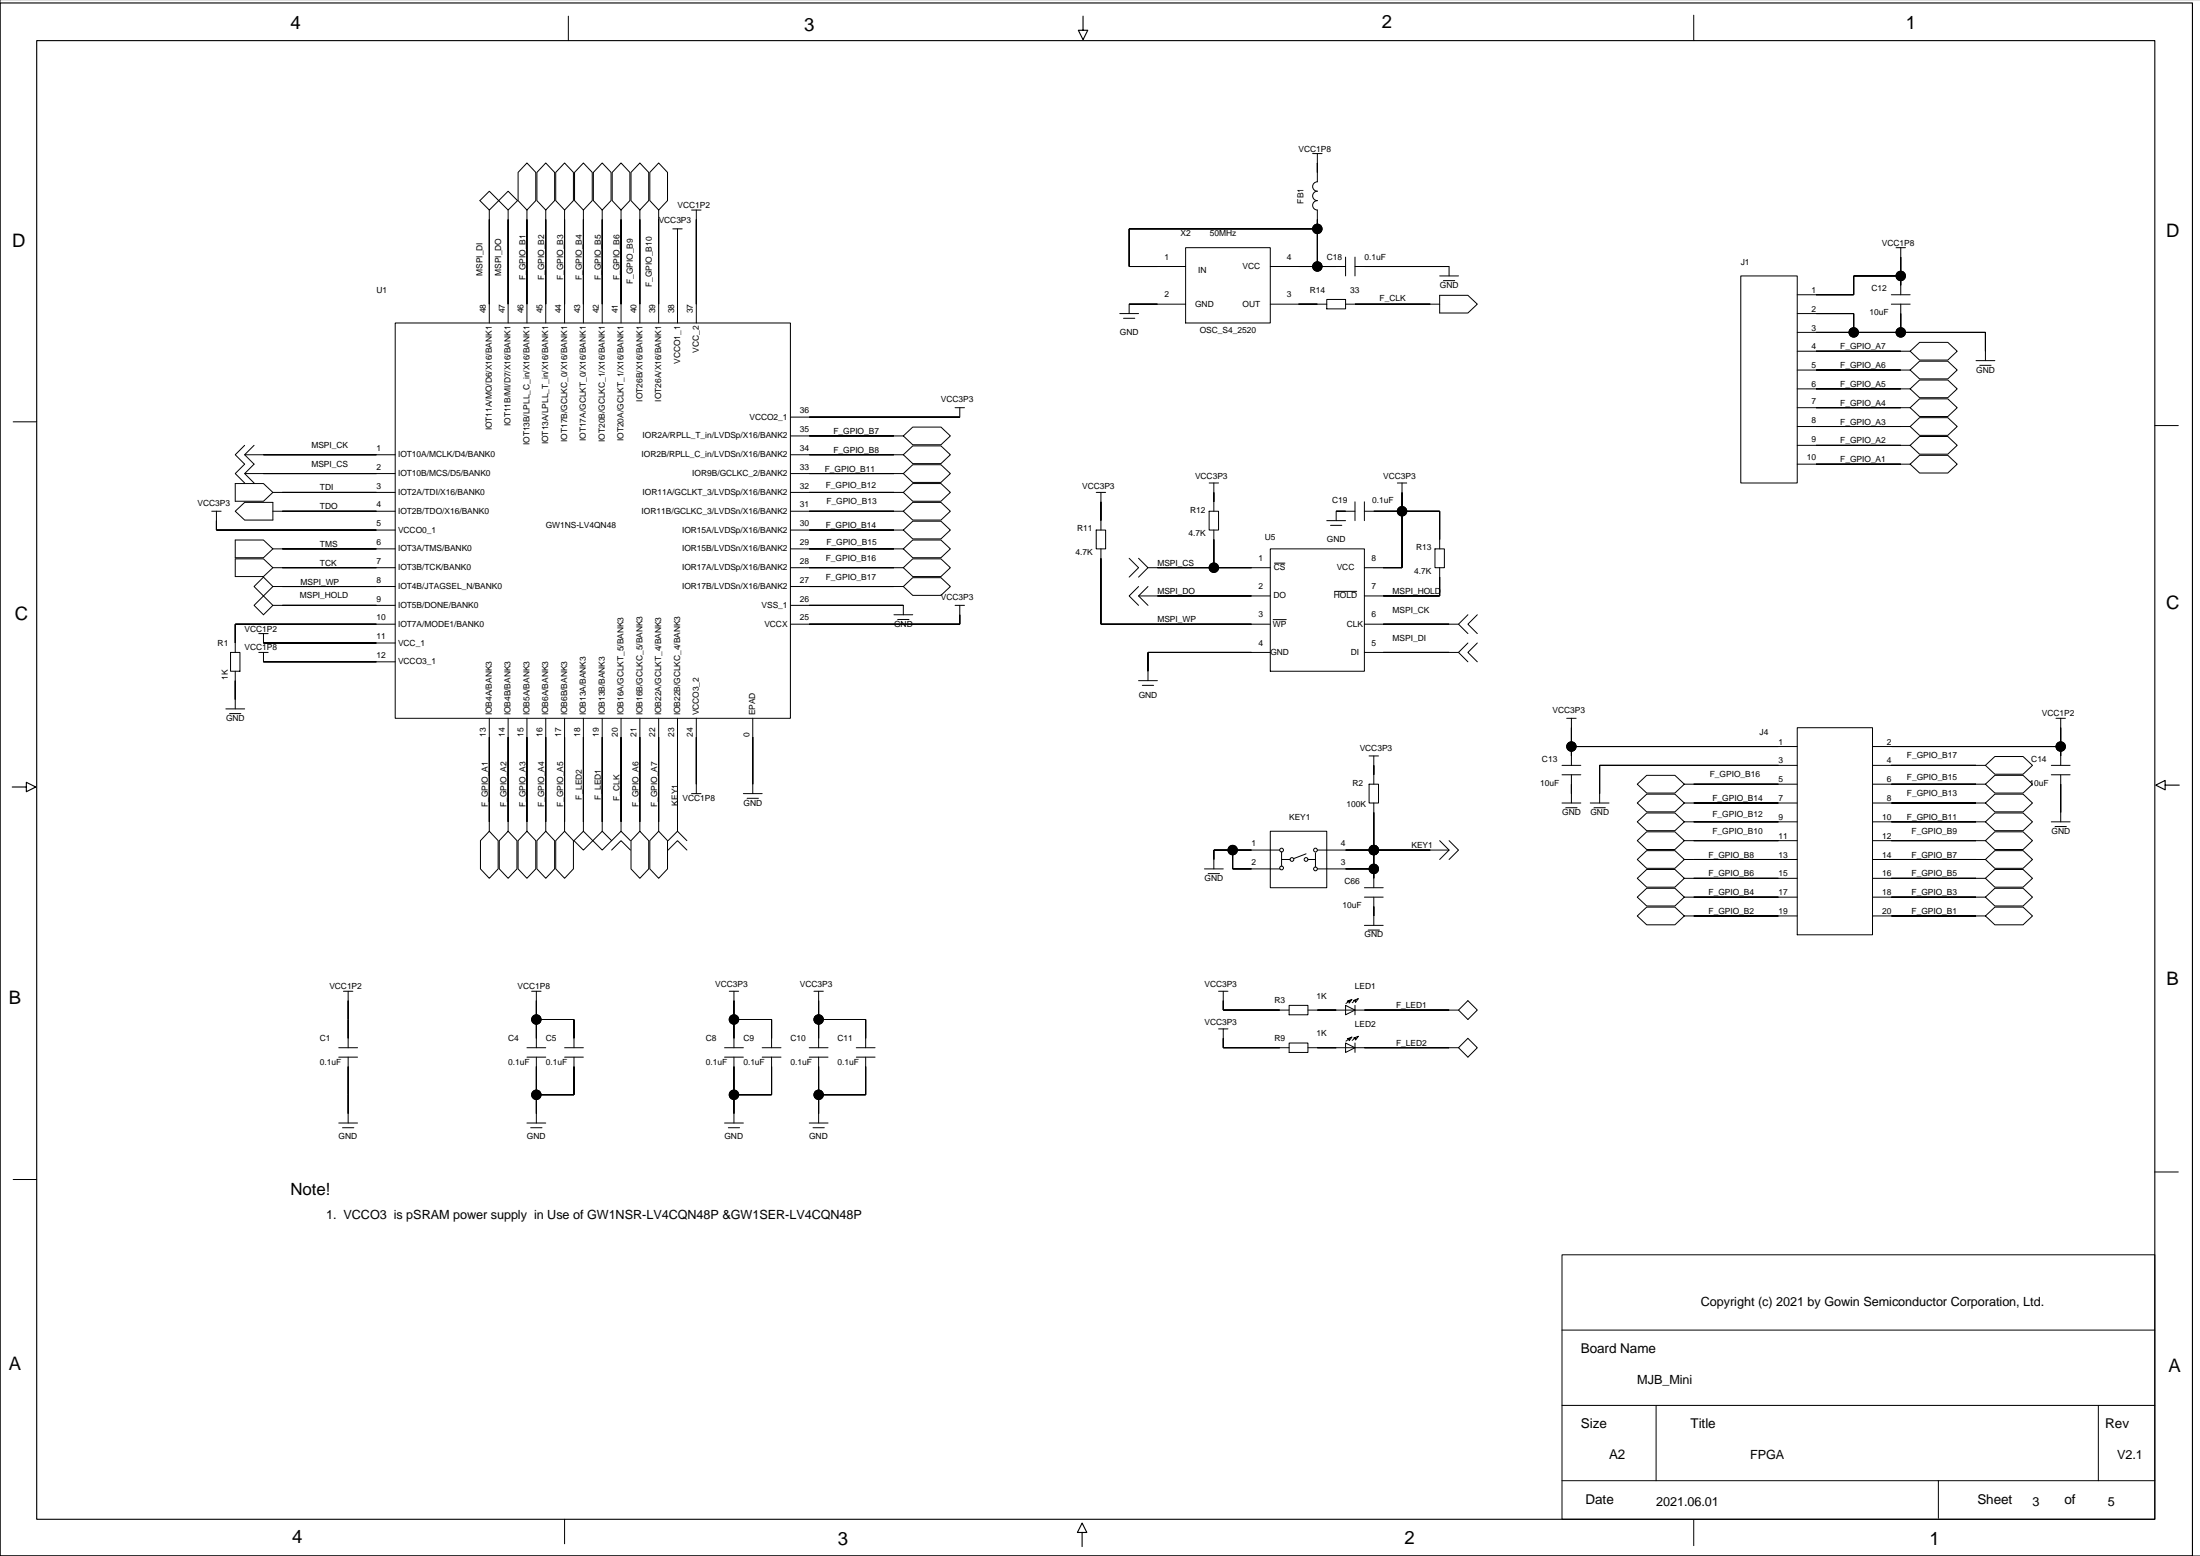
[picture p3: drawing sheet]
<svg xmlns="http://www.w3.org/2000/svg" width="594mm" height="420mm" viewBox="0 0 594 420" stroke-linecap="round" stroke-linejoin="round" font-family="sans-serif">
<g fill="none" stroke="#000" stroke-width=".27">
<path d="M0 -.1v419.9h593.8M153.4 4.4v6.6M457.1 4.1v6.9M360.6 38.9h.1M129.5 54.1l2.6-2.5 2.5 2.5-2.5 2.6zM132.1 56.7v30.4M137.1 51.6l2.6 2.5-2.6 2.6-2.5-2.6zM137.1 56.7v30.4M142.2 44l2.4 2.5v7.6l-2.4 2.6-2.4-2.6v-7.6zM142.2 56.7v30.4M147.3 44l2.4 2.5v7.6l-2.4 2.6-2.4-2.6v-7.6zM147.3 56.7v30.4"/>
<path d="M152.4 44l2.4 2.5v7.6l-2.4 2.6-2.4-2.6v-7.6zM152.4 56.7v30.4M157.4 44l2.4 2.5v7.6l-2.4 2.6-2.3-2.6v-7.6zM157.4 56.7v30.4M162.5 44l2.4 2.5v7.6l-2.4 2.6-2.4-2.6v-7.6zM162.5 56.7v30.4M167.6 44l2.4 2.5v7.6l-2.4 2.6-2.4-2.6v-7.6zM167.6 56.7v30.4M172.7 44l2.4 2.5v7.6l-2.4 2.6-2.4-2.6v-7.6zM172.7 56.7v30.4M177.8 44l2.3 2.5v7.6l-2.3 2.6-2.4-2.6v-7.6zM177.8 56.7v30.4"/>
<path d="M186.6 56.7h2.6M187.9 59.2h.1M187.9 56.7v30.4M193 54.1h.1M354.2 41.4h2.6M355.5 44h.1M355.5 41.4v7.6a1.27 1.27 0 0 0-1.3 1.3 1.27 1.27 0 0 0 1.3 1.3 1.27 1.27 0 0 0-1.3 1.3 1.27 1.27 0 0 0 1.3 1.2 1.27 1.27 0 0 0-1.3 1.3 1.27 1.27 0 0 0 1.3 1.3v15.2M181.6 61.7h2.5M182.8 64.3h.1M182.8 61.7v25.4M320 66.8h22.8v20.3h-22.8zM342.8 71.9h20.3"/>
<path d="M355.5 61.7h-50.8v10.2h15.3M363.1 69.4v5M365.7 71.9h25.4v2.5M365.7 69.4v5M388.5 79.7h7.6l2.6 2.4-2.6 2.3h-7.6zM388.5 74.4h5.1M389.5 75.7h3.1M469.8 74.4h15.2v55.9h-15.2zM510.4 79.5h5.1M511.7 66.8h2.5M513 69.4h.1M513 74.4h-12.7v5.1h-15.3"/>
<path d="M513 66.8v12.7M518 64.3h.1M106.7 87.1h106.6v106.7h-106.6zM302.2 84.6h5.1M303.2 85.9h3.1M320 82.1h-15.3v2.5M342.8 82.1h15.3M358.1 80.8h5v2.5h-5zM363.1 82.1h25.4M485 84.6h15.3v5.1M485 89.7h50.8v7.6M485 99.8h30.5"/>
<path d="M485 94.8h30.5M510.4 82.1h5.1M513 82.1v7.6M515.5 99.8l2.5-2.3h7.7l2.5 2.3-2.5 2.4h-7.7zM515.5 94.8l2.5-2.4h7.7l2.5 2.4-2.5 2.3h-7.7zM533.3 97.3h5.1M534.3 98.6h3M3.6 113.8h6.3M213.3 117.6h30.5M243.8 117.6l2.5-2.4h7.6l2.6 2.4-2.6 2.4h-7.6zM257.8 110h2.5M259 112.5h.1"/>
<path d="M259 110v2.5h-45.7M264.1 107.5h.1M485 110h30.5M485 115.1h30.5M485 104.9h30.5M515.5 110l2.5-2.4h7.7l2.5 2.4-2.5 2.4h-7.7zM515.5 115.1l2.5-2.4h7.7l2.5 2.4-2.5 2.4h-7.7zM515.5 104.9l2.5-2.4h7.7l2.5 2.4-2.5 2.4h-7.7zM581.5 114.8h6.4M57.1 137.9h2.6M58.4 137.9v5.1h48.3M63.5 135.4h.1"/>
<path d="M63.5 137.9l2.5-2.4h7.6v4.8h-7.6zM63.5 130.5h7.6l2.5 2.4-2.5 2.3h-7.6zM66 120.2l-2.5 2.5 2.5 2.5-2.5 2.6 2.5 2.5M66 122.7h40.7M66 127.8h40.7M68.6 120.2l-2.6 2.5 2.6 2.5-2.6 2.6 2.6 2.5M73.6 132.9h33.1M73.6 137.9h33.1M213.3 132.9h30.5M213.3 122.7h30.5M213.3 137.9h30.5M213.3 127.8h30.5"/>
<path d="M243.8 132.9l2.5-2.4h7.6l2.6 2.4-2.6 2.3h-7.6zM243.8 127.8l2.5-2.4h7.6l2.6 2.4-2.6 2.4h-7.6zM243.8 137.9l2.5-2.4h7.6l2.6 2.4-2.6 2.4h-7.6zM243.8 122.7l2.5-2.4h7.6l2.6 2.4-2.6 2.4h-7.6zM295.8 132.9h2.6M297.1 135.4h.1M297.1 132.9v10.1M302.2 130.3h.1M326.3 137.9h2.6v5.1h-2.6zM326.3 130.3h2.6M327.6 132.9h.1M327.6 130.3v7.6"/>
<path d="M332.7 127.8h.1M365.7 137.9h-5.1v2.6M365.7 135.4v5.1M368.2 137.9h20.3v10.2M368.2 135.4v5.1M377.1 130.3h2.5M378.4 132.9h.1M378.4 130.3v22.9h-10.2M383.5 127.8h.1M485 120.2h30.5M485 125.2h30.5M515.5 120.2l2.5-2.4h7.7l2.5 2.4-2.5 2.3h-7.7z"/>
<path d="M515.5 125.2l2.5-2.4h7.7l2.5 2.4-2.5 2.4h-7.7zM58.4 140.5h.1M63.5 145.7h7.6l2.5 2.4-2.5 2.4h-7.6zM63.5 150.8h7.6l2.5 2.4-2.5 2.4h-7.6zM71.1 155.7l2.5 2.5-2.5 2.6-2.5-2.6zM73.6 148.1h33.1M73.6 153.2h33.1M73.6 158.2h33.1M213.3 148.1h30.5M213.3 153.2h30.5M213.3 143h30.5M213.3 158.2h30.5"/>
<path d="M243.8 143l2.5-2.4h7.6l2.6 2.4-2.6 2.4h-7.6zM243.8 153.2l2.5-2.4h7.6l2.6 2.4-2.6 2.4h-7.6zM243.8 148.1l2.5-2.4h7.6l2.6 2.4-2.6 2.4h-7.6zM243.8 158.2l2.5-2.3h7.6l2.6 2.3-2.6 2.4h-7.6zM295.8 143h2.6v5.1h-2.6zM297.1 148.1v20.3h45.7M304.7 150.6l2.6 2.6-2.6 2.5M307.3 150.6l2.5 2.6-2.5 2.5M307.3 158.2l-2.6 2.6 2.6 2.5M309.8 158.2l-2.5 2.6 2.5 2.5M309.8 153.2h33M327.6 143v10.2"/>
<path d="M342.8 148.1h25.4v33h-25.4zM344 151.9h2.8M358.1 140.5h5M359.1 141.7h3M360.1 159.5h6M387.3 148.1h2.5v5.1h-2.5zM388.5 153.2v7.6h-20.3M62.2 176h2.6v5.1h-2.6zM69.8 176h2.6M69.8 170.9h2.6M71.1 178.6h.1M71.1 173.5h.1"/>
<path d="M71.1 160.8l2.5 2.5-2.5 2.6-2.5-2.6zM71.1 170.9v2.6h35.6M71.1 176v2.6h35.6M73.6 163.3h33.1M76.2 173.5h.1M76.2 168.4h.1M106.7 168.4h-43.2v7.6M213.3 163.3h30.5v2.6M241.2 165.9h5.1M242.3 167.1h3M257.8 163.3h2.5M259 165.9h.1"/>
<path d="M259 163.3v5.1h-45.7M264.1 160.8h.1M307.3 160.8h35.5M342.8 176h-33v7.6M343.6 167.2h3.5M368.2 176h25.4M368.2 168.4h25.4M396.1 165.9l-2.5 2.5 2.5 2.5M396.1 173.5l-2.5 2.5 2.5 2.6M398.7 165.9l-2.6 2.5 2.6 2.5M398.7 173.5l-2.6 2.5 2.6 2.6M60.9 191.3h5.1"/>
<path d="M62 192.5h3M63.5 181.1v10.2M132.1 193.8v30.5M137.1 193.8v30.5M142.2 193.8v30.5M147.3 193.8v30.5M152.4 193.8v30.5M157.4 193.8v30.5M162.5 193.8v30.5M167.6 193.8v30.5M172.7 193.8v30.5M177.8 193.8v30.5"/>
<path d="M182.8 193.8v30.5M187.9 193.8v20.3M203.2 193.8v20.3M307.3 183.6h5M308.3 184.9h3M422.8 193.8h2.6M424.1 196.3h.1M424.1 188.7h.1M424.1 193.8v12.7M429.2 191.3h.1M485 196.3h20.3v55.9h-20.3zM554.9 193.8h2.5"/>
<path d="M556.1 196.3h.1M556.1 193.8v12.7M561.2 191.3h.1M182.8 216.7h.1M186.6 214.1h2.6M187.9 211.6h.1M200.6 214.1h5.1M201.6 215.4h3.1M369.5 211.6h2.5v5.1h-2.5zM369.5 204h2.5M370.8 206.5h.1M370.8 204v7.6"/>
<path d="M370.8 216.7v22.8M375.8 201.4h.1M421.5 216.7h5.1M421.5 209h5.1M421.5 206.5h5.1M422.6 217.9h3M424.1 209v7.7M424.1 201.4h60.9M429.2 216.7h5M430.2 217.9h3M441.9 216.7l2.5-2.4h7.6l2.6 2.4-2.6 2.3h-7.6zM441.9 211.6l2.5-2.4h7.6l2.6 2.4-2.6 2.4h-7.6z"/>
<path d="M454.6 216.7h30.4M454.6 211.6h30.4M485 206.5h-53.3v10.2M505.3 216.7h30.5M505.3 211.6h30.5M505.3 206.5h30.5M505.3 201.4h50.8M535.8 216.7l2.6-2.4h7.6l2.5 2.4-2.5 2.3h-7.6zM535.8 211.6l2.6-2.4h7.6l2.5 2.4-2.5 2.4h-7.6zM535.8 206.5l2.6-2.4h7.6l2.5 2.4-2.5 2.4h-7.6zM553.6 209h5.1M553.6 206.5h5.1"/>
<path d="M556.1 209v12.7M132.1 224.3l2.3 2.5v7.6l-2.3 2.6-2.4-2.6v-7.6zM137.1 224.3l2.4 2.5v7.6l-2.4 2.6-2.4-2.6v-7.6zM142.2 224.3l2.4 2.5v7.6l-2.4 2.6-2.4-2.6v-7.6zM147.3 224.3l2.4 2.5v7.6l-2.4 2.6-2.4-2.6v-7.6zM152.4 224.3l2.4 2.5v7.6l-2.4 2.6-2.4-2.6v-7.6zM157.4 224.3l2.6 2.5-2.6 2.5-2.5-2.5zM160 226.8l2.5-2.5 2.6 2.5M160 226.8l2.5 2.5 2.6-2.5M165.1 226.8l2.5-2.5 2.5 2.5M165.1 229.3l2.5-2.5 2.5 2.5M172.7 224.3l2.4 2.5v7.6l-2.4 2.6-2.4-2.6v-7.6z"/>
<path d="M177.8 224.3l2.3 2.5v7.6l-2.3 2.6-2.4-2.6v-7.6zM180.3 226.8l2.5-2.5 2.6 2.5M180.3 229.3l2.5-2.5 2.6 2.5M325 234.4h5.1M326.1 235.7h3M332.7 229.3v5.1h12.7M342.8 224.3h15.3v15.2h-15.3zM345.4 229.3h-17.8v5.1M345.9 229.9v3.8M345.9 231.9h2.3M352.5 230.4l-3.3 1.2M353 231.9h2"/>
<path d="M355 230.1v3.8M355.5 234.4h15.3M355.5 229.3h35.6M368.2 239.5h5.1M370.8 229.3h.1M388.5 226.8l2.6 2.5-2.6 2.6M391.1 226.8l2.5 2.5-2.5 2.6M441.9 237l2.5-2.4h7.6l2.6 2.4-2.6 2.4h-7.6zM441.9 231.9l2.5-2.4h7.6l2.6 2.4-2.6 2.4h-7.6zM441.9 226.8l2.5-2.4h7.6l2.6 2.4-2.6 2.4h-7.6zM441.9 221.7l2.5-2.4h7.6l2.6 2.4-2.6 2.4h-7.6zM454.6 231.9h30.4"/>
<path d="M454.6 237h30.4M454.6 226.8h30.4M454.6 221.7h30.4M505.3 231.9h30.5M505.3 237h30.5M505.3 226.8h30.5M505.3 221.7h30.5M535.8 237l2.6-2.4h7.6l2.5 2.4-2.5 2.4h-7.6zM535.8 231.9l2.6-2.4h7.6l2.5 2.4-2.5 2.4h-7.6zM535.8 226.8l2.6-2.4h7.6l2.5 2.4-2.5 2.4h-7.6zM535.8 221.7l2.6-2.4h7.6l2.5 2.4-2.5 2.4h-7.6zM553.6 221.7h5.1"/>
<path d="M554.6 223h3.1M368.2 249.7h5.1M368.2 242h5.1M369.2 250.9h3.1M370.8 242v7.7M441.9 247.1l2.5-2.4h7.6l2.6 2.4-2.6 2.4h-7.6zM441.9 242l2.5-2.3h7.6l2.6 2.3-2.6 2.4h-7.6zM454.6 242h30.4M454.6 247.1h30.4M505.3 242h30.5M505.3 247.1h30.5M535.8 242l2.6-2.3h7.6l2.5 2.3-2.5 2.4h-7.6z"/>
<path d="M535.8 247.1l2.6-2.4h7.6l2.5 2.4-2.5 2.4h-7.6zM92.7 267.4h2.5M94 270h.1M94 267.4v15.3M99 264.9h.1M143.5 267.4h2.5M144.7 270h.1M144.7 267.4v15.3M144.7 275.1h10.2v7.6M149.8 264.9h.1M196.8 267.4h2.5M198.1 270h.1"/>
<path d="M198.1 267.4v15.3M198.1 275.1h10.1v7.6M203.2 264.9h.1M219.7 267.4h2.5M220.9 270h.1M220.9 275.1h12.7v7.6M220.9 267.4v15.3M226 264.9h.1M328.9 267.4h2.5M328.9 277.6h2.5M330.1 270h.1M330.1 277.6v5.1h17.8"/>
<path d="M330.1 267.4v5.1h17.8M335.2 264.9h.1M335.2 275.1h.1M347.9 271.2h5.1v2.6h-5.1zM353 272.5h40.6M360.6 272.5h.1M363.1 271.2l2.6 1.3-2.6 1.3zM363.6 270.1l1.3-.5-.8 1v-.5zM364.1 270.1l-.9 .6M365.3 269.9l1.3-.5-.8 1v-.5zM365.7 271.2v2.6M365.8 269.9l-.9 .6"/>
<path d="M368.2 272.5h.1M393.6 272.5l2.5-2.5 2.6 2.5-2.6 2.6zM91.4 285.2h5.1M91.4 282.7h5.1M94 285.2v17.8M142.2 285.2h5.1M142.2 282.7h5.1M144.7 285.2v17.8M152.4 285.2h5M152.4 282.7h5M154.9 285.2v10.2h-10.2M195.5 285.2h5.1"/>
<path d="M195.5 282.7h5.1M198.1 285.2v17.8M205.7 285.2h5.1M205.7 282.7h5.1M208.2 285.2v10.2h-10.1M218.4 285.2h5.1M218.4 282.7h5.1M220.9 285.2v17.8M231.1 285.2h5.1M231.1 282.7h5.1M233.6 285.2v10.2h-12.7M330.1 280.1h.1"/>
<path d="M347.9 281.4h5.1v2.5h-5.1zM353 282.7h40.6M360.6 282.7h.1M363.1 281.4l2.6 1.3-2.6 1.2zM363.6 280.3l1.3-.5-.8 1v-.5zM364.1 280.3l-.9 .6M365.3 280.1l1.3-.5-.8 1v-.5zM365.7 281.4v2.5M365.8 280l-.9 .7M368.2 282.7h.1M396.1 280.1l2.6 2.6-2.6 2.5-2.5-2.5zM3.6 318.2h6.3"/>
<path d="M91.4 303h5.1M92.4 304.3h3.1M142.2 303h5.1M143.2 304.3h3.1M195.5 303h5.1M196.6 304.3h3M218.4 303h5.1M219.4 304.3h3.1M581.5 316.2h6.4M421.5 338.5h160v71.4h-160zM421.5 358.9h160M421.5 379.2h160"/>
<path d="M446.9 379.2v20.3M566.3 379.2v20.3M421.5 399.5h160M523.1 399.5v10.1M152.4 409.9v6.6M457.1 410.2v6.8"/>
<circle cx="355.5" cy="71.9" r="1.27"/>
<circle cx="355.5" cy="61.7" r="1.27"/>
<circle cx="513" cy="74.4" r="1.27"/>
<circle cx="500.3" cy="89.7" r="1.27"/>
<circle cx="513" cy="89.7" r="1.27"/>
<circle cx="378.4" cy="137.9" r="1.27"/>
<circle cx="327.6" cy="153.2" r="1.27"/>
<circle cx="424.1" cy="201.4" r="1.27"/>
<circle cx="556.1" cy="201.4" r="1.27"/>
<circle cx="332.7" cy="229.3" r="1.27"/>
<circle cx="345.9" cy="229.3" r=".51"/>
<circle cx="345.9" cy="234.2" r=".51"/>
<circle cx="348.7" cy="231.9" r=".51"/>
<circle cx="352.5" cy="231.9" r=".51"/>
<circle cx="355" cy="229.3" r=".51"/>
<circle cx="355" cy="234.4" r=".51"/>
<circle cx="370.8" cy="229.3" r="1.27"/>
<circle cx="370.8" cy="234.4" r="1.27"/>
<circle cx="144.7" cy="275.1" r="1.27"/>
<circle cx="198.1" cy="275.1" r="1.27"/>
<circle cx="220.9" cy="275.1" r="1.27"/>
<circle cx="144.7" cy="295.4" r="1.27"/>
<circle cx="198.1" cy="295.4" r="1.27"/>
<circle cx="220.9" cy="295.4" r="1.27"/>
</g>
<g fill="#000" stroke="#000" stroke-width=".27">
<path d="M132.1 59.2v22.9z" fill-rule="evenodd"/>
<path d="M137.1 59.2v22.9z" fill-rule="evenodd"/>
<path d="M142.2 59.2v22.9z" fill-rule="evenodd"/>
<path d="M147.3 59.2v22.9z" fill-rule="evenodd"/>
<path d="M152.4 59.2v22.9z" fill-rule="evenodd"/>
<path d="M157.4 59.2v22.9z" fill-rule="evenodd"/>
<path d="M162.5 59.2v22.9z" fill-rule="evenodd"/>
<path d="M167.6 59.2v22.9z" fill-rule="evenodd"/>
<path d="M172.7 59.2v22.9z" fill-rule="evenodd"/>
<path d="M177.8 59.2v22.9z" fill-rule="evenodd"/>
<path d="M187.9 59.2v22.9z" fill-rule="evenodd"/>
<path d="M355.5 44v2.5z" fill-rule="evenodd"/>
<path d="M355.5 59.2v2.5z" fill-rule="evenodd"/>
<path d="M182.8 64.3v17.8z" fill-rule="evenodd"/>
<path d="M304.7 61.7v10.2z" fill-rule="evenodd"/>
<path d="M304.7 71.9h7.6z" fill-rule="evenodd"/>
<path d="M350.4 71.9h5.1z" fill-rule="evenodd"/>
<path d="M355.5 61.7v10.2z" fill-rule="evenodd"/>
<path d="M304.7 61.7h50.8z" fill-rule="evenodd"/>
<path d="M355.5 71.9h5.1z" fill-rule="evenodd"/>
<path d="M368.2 71.9h22.9z" fill-rule="evenodd"/>
<path d="M500.3 74.4v5.1z" fill-rule="evenodd"/>
<path d="M490.1 79.5h10.2z" fill-rule="evenodd"/>
<path d="M513 74.4v2.6z" fill-rule="evenodd"/>
<path d="M513 69.4v5z" fill-rule="evenodd"/>
<path d="M500.3 74.4h12.7z" fill-rule="evenodd"/>
<path d="M304.7 82.1h7.6z" fill-rule="evenodd"/>
<path d="M350.4 82.1h5.1z" fill-rule="evenodd"/>
<path d="M365.7 82.1h20.3z" fill-rule="evenodd"/>
<path d="M490.1 84.6h10.2z" fill-rule="evenodd"/>
<path d="M500.3 84.6v5.1z" fill-rule="evenodd"/>
<path d="M490.1 89.7h10.2z" fill-rule="evenodd"/>
<path d="M513 84.6v5.1z" fill-rule="evenodd"/>
<path d="M500.3 89.7h12.7z" fill-rule="evenodd"/>
<path d="M490.1 99.8h22.9z" fill-rule="evenodd"/>
<path d="M490.1 94.8h22.9z" fill-rule="evenodd"/>
<path d="M535.8 89.7v5.1z" fill-rule="evenodd"/>
<path d="M513 89.7h22.8z" fill-rule="evenodd"/>
<path d="M218.4 117.6h22.8z" fill-rule="evenodd"/>
<path d="M218.4 112.5h40.6z" fill-rule="evenodd"/>
<path d="M490.1 115.1h22.9z" fill-rule="evenodd"/>
<path d="M490.1 110h22.9z" fill-rule="evenodd"/>
<path d="M490.1 104.9h22.9z" fill-rule="evenodd"/>
<path d="M76.2 137.9h5.1z" fill-rule="evenodd"/>
<path d="M76.2 132.9h25.4z" fill-rule="evenodd"/>
<path d="M71.1 122.7h30.5z" fill-rule="evenodd"/>
<path d="M71.1 127.8h30.5z" fill-rule="evenodd"/>
<path d="M81.3 137.9h20.3z" fill-rule="evenodd"/>
<path d="M218.4 132.9h22.8z" fill-rule="evenodd"/>
<path d="M218.4 137.9h22.8z" fill-rule="evenodd"/>
<path d="M218.4 127.8h22.8z" fill-rule="evenodd"/>
<path d="M218.4 122.7h22.8z" fill-rule="evenodd"/>
<path d="M297.1 135.4v5.1z" fill-rule="evenodd"/>
<path d="M327.6 132.9v2.5z" fill-rule="evenodd"/>
<path d="M360.6 137.9h2.5z" fill-rule="evenodd"/>
<path d="M370.8 137.9h7.6z" fill-rule="evenodd"/>
<path d="M378.4 132.9v5z" fill-rule="evenodd"/>
<path d="M378.4 137.9v15.3z" fill-rule="evenodd"/>
<path d="M388.5 137.9v7.6z" fill-rule="evenodd"/>
<path d="M378.4 137.9h10.1z" fill-rule="evenodd"/>
<path d="M490.1 125.2h22.9z" fill-rule="evenodd"/>
<path d="M490.1 120.2h22.9z" fill-rule="evenodd"/>
<path d="M58.4 140.5v2.5z" fill-rule="evenodd"/>
<path d="M76.2 148.1h25.4z" fill-rule="evenodd"/>
<path d="M76.2 153.2h25.4z" fill-rule="evenodd"/>
<path d="M58.4 143h43.2z" fill-rule="evenodd"/>
<path d="M76.2 158.2h25.4z" fill-rule="evenodd"/>
<path d="M218.4 153.2h22.8z" fill-rule="evenodd"/>
<path d="M218.4 143h22.8z" fill-rule="evenodd"/>
<path d="M218.4 148.1h22.8z" fill-rule="evenodd"/>
<path d="M218.4 158.2h22.8z" fill-rule="evenodd"/>
<path d="M297.1 150.6v17.8z" fill-rule="evenodd"/>
<path d="M327.6 145.5v7.7z" fill-rule="evenodd"/>
<path d="M312.3 153.2h15.3z" fill-rule="evenodd"/>
<path d="M327.6 153.2h10.1z" fill-rule="evenodd"/>
<path d="M373.3 153.2h5.1z" fill-rule="evenodd"/>
<path d="M388.5 155.7v5.1z" fill-rule="evenodd"/>
<path d="M63.5 168.4v5.1z" fill-rule="evenodd"/>
<path d="M71.1 178.6h30.5z" fill-rule="evenodd"/>
<path d="M71.1 173.5h30.5z" fill-rule="evenodd"/>
<path d="M63.5 168.4h38.1z" fill-rule="evenodd"/>
<path d="M76.2 163.3h25.4z" fill-rule="evenodd"/>
<path d="M218.4 163.3h25.4z" fill-rule="evenodd"/>
<path d="M259 165.9v2.5z" fill-rule="evenodd"/>
<path d="M218.4 168.4h40.6z" fill-rule="evenodd"/>
<path d="M309.8 176v5.1z" fill-rule="evenodd"/>
<path d="M312.3 160.8h25.4z" fill-rule="evenodd"/>
<path d="M297.1 168.4h40.6z" fill-rule="evenodd"/>
<path d="M309.8 176h27.9z" fill-rule="evenodd"/>
<path d="M373.3 160.8h15.2z" fill-rule="evenodd"/>
<path d="M373.3 168.4h17.8z" fill-rule="evenodd"/>
<path d="M373.3 176h17.8z" fill-rule="evenodd"/>
<path d="M63.5 183.6v5.1z" fill-rule="evenodd"/>
<path d="M132.1 198.9v22.8z" fill-rule="evenodd"/>
<path d="M137.1 198.9v22.8z" fill-rule="evenodd"/>
<path d="M142.2 198.9v22.8z" fill-rule="evenodd"/>
<path d="M147.3 198.9v22.8z" fill-rule="evenodd"/>
<path d="M152.4 198.9v22.8z" fill-rule="evenodd"/>
<path d="M157.4 198.9v22.8z" fill-rule="evenodd"/>
<path d="M162.5 198.9v22.8z" fill-rule="evenodd"/>
<path d="M167.6 198.9v22.8z" fill-rule="evenodd"/>
<path d="M172.7 198.9v22.8z" fill-rule="evenodd"/>
<path d="M177.8 198.9v22.8z" fill-rule="evenodd"/>
<path d="M182.8 198.9v22.8z" fill-rule="evenodd"/>
<path d="M187.9 198.9v12.7z" fill-rule="evenodd"/>
<path d="M203.2 198.9v12.7z" fill-rule="evenodd"/>
<path d="M424.1 196.3v5.1z" fill-rule="evenodd"/>
<path d="M556.1 196.3v5.1z" fill-rule="evenodd"/>
<path d="M370.8 206.5v2.5z" fill-rule="evenodd"/>
<path d="M370.8 219.2v10.1z" fill-rule="evenodd"/>
<path d="M424.1 201.4v2.6z" fill-rule="evenodd"/>
<path d="M424.1 211.6v2.5z" fill-rule="evenodd"/>
<path d="M431.7 206.5v7.6z" fill-rule="evenodd"/>
<path d="M457.1 211.6h22.9z" fill-rule="evenodd"/>
<path d="M457.1 216.7h22.9z" fill-rule="evenodd"/>
<path d="M424.1 201.4h55.9z" fill-rule="evenodd"/>
<path d="M431.7 206.5h48.3z" fill-rule="evenodd"/>
<path d="M510.4 216.7h22.9z" fill-rule="evenodd"/>
<path d="M510.4 211.6h22.9z" fill-rule="evenodd"/>
<path d="M510.4 206.5h22.9z" fill-rule="evenodd"/>
<path d="M556.1 211.6v7.6z" fill-rule="evenodd"/>
<path d="M510.4 201.4h45.7z" fill-rule="evenodd"/>
<path d="M556.1 201.4v2.6z" fill-rule="evenodd"/>
<path d="M327.6 229.3v2.6z" fill-rule="evenodd"/>
<path d="M332.7 229.3v5.1z" fill-rule="evenodd"/>
<path d="M327.6 229.3h5.1z" fill-rule="evenodd"/>
<path d="M332.7 234.4h5z" fill-rule="evenodd"/>
<path d="M332.7 229.3h5z" fill-rule="evenodd"/>
<path d="M370.8 234.4v2.6z" fill-rule="evenodd"/>
<path d="M363.1 229.3h7.7z" fill-rule="evenodd"/>
<path d="M363.1 234.4h7.7z" fill-rule="evenodd"/>
<path d="M370.8 229.3v5.1z" fill-rule="evenodd"/>
<path d="M370.8 229.3h15.2z" fill-rule="evenodd"/>
<path d="M457.1 237h22.9z" fill-rule="evenodd"/>
<path d="M457.1 231.9h22.9z" fill-rule="evenodd"/>
<path d="M457.1 226.8h22.9z" fill-rule="evenodd"/>
<path d="M457.1 221.7h22.9z" fill-rule="evenodd"/>
<path d="M510.4 237h22.9z" fill-rule="evenodd"/>
<path d="M510.4 231.9h22.9z" fill-rule="evenodd"/>
<path d="M510.4 226.8h22.9z" fill-rule="evenodd"/>
<path d="M510.4 221.7h22.9z" fill-rule="evenodd"/>
<path d="M370.8 244.6v2.5z" fill-rule="evenodd"/>
<path d="M457.1 247.1h22.9z" fill-rule="evenodd"/>
<path d="M457.1 242h22.9z" fill-rule="evenodd"/>
<path d="M510.4 242h22.9z" fill-rule="evenodd"/>
<path d="M510.4 247.1h22.9z" fill-rule="evenodd"/>
<path d="M94 270v5.1z" fill-rule="evenodd"/>
<path d="M94 275.1v5z" fill-rule="evenodd"/>
<path d="M144.7 275.1v5z" fill-rule="evenodd"/>
<path d="M144.7 270v5.1z" fill-rule="evenodd"/>
<path d="M154.9 275.1v5z" fill-rule="evenodd"/>
<path d="M144.7 275.1h10.2z" fill-rule="evenodd"/>
<path d="M198.1 270v5.1z" fill-rule="evenodd"/>
<path d="M198.1 275.1v5z" fill-rule="evenodd"/>
<path d="M208.2 275.1v5z" fill-rule="evenodd"/>
<path d="M198.1 275.1h10.1z" fill-rule="evenodd"/>
<path d="M220.9 270v5.1z" fill-rule="evenodd"/>
<path d="M220.9 275.1v5z" fill-rule="evenodd"/>
<path d="M233.6 275.1v5z" fill-rule="evenodd"/>
<path d="M220.9 275.1h12.7z" fill-rule="evenodd"/>
<path d="M330.1 270v2.5z" fill-rule="evenodd"/>
<path d="M330.1 272.5h15.3z" fill-rule="evenodd"/>
<path d="M355.5 272.5h5.1z" fill-rule="evenodd"/>
<path d="M368.2 272.5h22.9z" fill-rule="evenodd"/>
<path d="M94 287.8v7.6z" fill-rule="evenodd"/>
<path d="M94 295.4v5.1z" fill-rule="evenodd"/>
<path d="M144.7 287.8v7.6z" fill-rule="evenodd"/>
<path d="M144.7 295.4v5.1z" fill-rule="evenodd"/>
<path d="M154.9 287.8v7.6z" fill-rule="evenodd"/>
<path d="M144.7 295.4h10.2z" fill-rule="evenodd"/>
<path d="M198.1 295.4v5.1z" fill-rule="evenodd"/>
<path d="M198.1 287.8v7.6z" fill-rule="evenodd"/>
<path d="M208.2 287.8v7.6z" fill-rule="evenodd"/>
<path d="M198.1 295.4h10.1z" fill-rule="evenodd"/>
<path d="M220.9 287.8v7.6z" fill-rule="evenodd"/>
<path d="M220.9 295.4v5.1z" fill-rule="evenodd"/>
<path d="M233.6 287.8v7.6z" fill-rule="evenodd"/>
<path d="M220.9 295.4h12.7z" fill-rule="evenodd"/>
<path d="M330.1 280.1v2.6z" fill-rule="evenodd"/>
<path d="M330.1 282.7h15.3z" fill-rule="evenodd"/>
<path d="M355.5 282.7h5.1z" fill-rule="evenodd"/>
<path d="M368.2 282.7h22.9z" fill-rule="evenodd"/>
<circle cx="355.5" cy="71.9" r="1.27"/>
<circle cx="355.5" cy="61.7" r="1.27"/>
<circle cx="513" cy="74.4" r="1.27"/>
<circle cx="500.3" cy="89.7" r="1.27"/>
<circle cx="513" cy="89.7" r="1.27"/>
<circle cx="378.4" cy="137.9" r="1.27"/>
<circle cx="327.6" cy="153.2" r="1.27"/>
<circle cx="424.1" cy="201.4" r="1.27"/>
<circle cx="556.1" cy="201.4" r="1.27"/>
<circle cx="332.7" cy="229.3" r="1.27"/>
<circle cx="370.8" cy="229.3" r="1.27"/>
<circle cx="370.8" cy="234.4" r="1.27"/>
<circle cx="144.7" cy="275.1" r="1.27"/>
<circle cx="198.1" cy="275.1" r="1.27"/>
<circle cx="220.9" cy="275.1" r="1.27"/>
<circle cx="144.7" cy="295.4" r="1.27"/>
<circle cx="198.1" cy="295.4" r="1.27"/>
<circle cx="220.9" cy="295.4" r="1.27"/>
</g>
<path d="M0 .8h591.7v419h-591.7zM9.9 11h571.6v398.9h-571.6zM292.3 4.4v3.8h-1.3l1.3 2.5 1.3-2.5h-1.3M3.3 212.3h3.8v1.3l2.5-1.3-2.5-1.2v1.2M584.3 211.8v1.3l-2.5-1.3 2.5-1.2v1.2h3.8M292 413.5h-1.2l1.2-2.6 1.3 2.6h-1.3v3.8" fill="none" stroke="#000" stroke-width=".3"/>
<g font-size="5">
<text x="78.4" y="7.9">4</text>
<text x="217" y="8.4">3</text>
<text x="372.9" y="7.6">2</text>
<text x="514.4" y="7.9">1</text>
<text x="584.6" y="64">D</text>
<text x="3.3" y="66.5">D</text>
<text x="4" y="167.4">C</text>
<text x="584.6" y="164.3">C</text>
<text x="584.7" y="265.6">B</text>
<text x="2.4" y="271">B</text>
<text x="2.4" y="369.5">A</text>
<text x="585.2" y="370.3">A</text>
<text x="78.9" y="416.2">4</text>
<text x="226.2" y="416.7">3</text>
<text x="379" y="416.5">2</text>
<text x="520.7" y="416.7">1</text>
</g>
<text font-size="4.6" x="78.4" y="322.3">Note!</text>
<g font-size="3.6">
<text x="426.6" y="365">Board Name</text>
<text x="426.6" y="385.3">Size</text>
<text x="456.2" y="385.3">Title</text>
<text x="568.2" y="385.3">Rev</text>
<text x="434.2" y="393.6">A2</text>
<text x="427.9" y="405.7">Date</text>
<text x="533.6" y="405.7">Sheet</text>
<text x="557.2" y="405.9">of</text>
</g>
<g font-size="3.4">
<text x="88" y="328.9">1. VCCO3 is pSRAM power supply in Use of GW1NSR-LV4CQN48P &amp;GW1SER-LV4CQN48P</text>
<text x="459" y="352.3">Copyright (c) 2021 by Gowin Semiconductor Corporation, Ltd.</text>
<text x="441.9" y="373.3">MJB_Mini</text>
<text x="472.3" y="393.6">FPGA</text>
<text x="571.4" y="393.6">V2.1</text>
<text x="446.9" y="406.3">2021.06.01</text>
<text x="548.5" y="406.3">3</text>
<text x="568.8" y="406.3">5</text>
</g>
<g font-size="2.3">
<text x="350.4" y="40.9">VCC1P8</text>
<text x="182.8" y="56.2">VCC1P2</text>
<text x="351.8" y="54.9" transform="rotate(-90 351.8 54.9)">FB1</text>
<text x="177.8" y="60.2">VCC3P3</text>
<text x="318.6" y="63.8">X2</text>
<text x="326.5" y="63.8">50MHz</text>
<text x="314.3" y="70">1</text>
<text x="347.3" y="70">4</text>
<text x="358.1" y="70">C18</text>
<text x="368.2" y="70.1">0.1uF</text>
<text x="469.8" y="71.4">J1</text>
<text x="507.9" y="66.3">VCC1P8</text>
<text x="130.2" y="74.4" transform="rotate(-90 130.2 74.4)">MSPI_DI</text>
<text x="135.3" y="74.4" transform="rotate(-90 135.3 74.4)">MSPI_DO</text>
<text x="141.8" y="75.5" transform="rotate(-90 141.8 75.5)">F_GPIO_B1</text>
<text x="146.9" y="75.5" transform="rotate(-90 146.9 75.5)">F_GPIO_B2</text>
<text x="152" y="75.5" transform="rotate(-90 152 75.5)">F_GPIO_B3</text>
<text x="157.1" y="75.5" transform="rotate(-90 157.1 75.5)">F_GPIO_B4</text>
<text x="162.1" y="75.5" transform="rotate(-90 162.1 75.5)">F_GPIO_B5</text>
<text x="167.2" y="75.5" transform="rotate(-90 167.2 75.5)">F_GPIO_B6</text>
<text x="170.8" y="76.6" transform="rotate(-90 170.8 76.6)">F_GPIO_B9</text>
<text x="175.9" y="77.4" transform="rotate(-90 175.9 77.4)">F_GPIO_B10</text>
<text x="323.3" y="73.6">IN</text>
<text x="335.4" y="72.6">VCC</text>
<text x="388.6" y="77.7">GND</text>
<text x="101.6" y="79">U1</text>
<text x="314.3" y="80.2">2</text>
<text x="322.5" y="82.7">GND</text>
<text x="335.4" y="82.7">OUT</text>
<text x="347.3" y="80.2">3</text>
<text x="353.4" y="79">R14</text>
<text x="364.4" y="79">33</text>
<text x="372.3" y="81.2">F_CLK</text>
<text x="488.9" y="79">1</text>
<text x="505" y="78.6">C12</text>
<text x="131.1" y="84.6" transform="rotate(-90 131.1 84.6)">48</text>
<text x="136.2" y="84.6" transform="rotate(-90 136.2 84.6)">47</text>
<text x="141.3" y="84.6" transform="rotate(-90 141.3 84.6)">46</text>
<text x="146.4" y="84.6" transform="rotate(-90 146.4 84.6)">45</text>
<text x="151.5" y="84.6" transform="rotate(-90 151.5 84.6)">44</text>
<text x="156.5" y="84.6" transform="rotate(-90 156.5 84.6)">43</text>
<text x="161.6" y="84.6" transform="rotate(-90 161.6 84.6)">42</text>
<text x="166.7" y="84.6" transform="rotate(-90 166.7 84.6)">41</text>
<text x="171.8" y="84.6" transform="rotate(-90 171.8 84.6)">40</text>
<text x="176.9" y="84.6" transform="rotate(-90 176.9 84.6)">39</text>
<text x="181.9" y="84.6" transform="rotate(-90 181.9 84.6)">38</text>
<text x="187" y="84.6" transform="rotate(-90 187 84.6)">37</text>
<text x="323.8" y="89.8">OSC_S4_2520</text>
<text x="488.9" y="84.1">2</text>
<text x="488.9" y="89.2">3</text>
<text x="504.6" y="85.1">10uF</text>
<text x="188.6" y="95.2" transform="rotate(-90 188.6 95.2)">VCC_2</text>
<text x="302.2" y="90.4">GND</text>
<text x="488.9" y="94.3">4</text>
<text x="496.7" y="94.2">F_GPIO_A7</text>
<text x="183.5" y="98.2" transform="rotate(-90 183.5 98.2)">VCCO1_1</text>
<text x="488.9" y="99.3">5</text>
<text x="496.7" y="99.3">F_GPIO_A6</text>
<text x="533.3" y="100.5">GND</text>
<text x="488.9" y="104.4">6</text>
<text x="496.7" y="104.4">F_GPIO_A5</text>
<text x="173.4" y="108.4" transform="rotate(-90 173.4 108.4)">IOT26B/X16/BANK1</text>
<text x="178.4" y="108.4" transform="rotate(-90 178.4 108.4)">IOT26A/X16/BANK1</text>
<text x="202.3" y="113.2">VCCO2_1</text>
<text x="215.9" y="111.5">36</text>
<text x="253.9" y="108.5">VCC3P3</text>
<text x="488.9" y="109">7</text>
<text x="496.7" y="109.5">F_GPIO_A4</text>
<text x="132.7" y="116.1" transform="rotate(-90 132.7 116.1)">IOT11A/MO/D6/X16/BANK1</text>
<text x="137.8" y="115" transform="rotate(-90 137.8 115)">IOT11B/MI/D7/X16/BANK1</text>
<text x="148" y="119.9" transform="rotate(-90 148 119.9)">IOT13A/LPLL_T_in/X16/BANK1</text>
<text x="153" y="119.3" transform="rotate(-90 153 119.3)">IOT17B/GCLKC_0/X16/BANK1</text>
<text x="158.1" y="119" transform="rotate(-90 158.1 119)">IOT17A/GCLKT_0/X16/BANK1</text>
<text x="163.2" y="119.3" transform="rotate(-90 163.2 119.3)">IOT20B/GCLKC_1/X16/BANK1</text>
<text x="168.3" y="119" transform="rotate(-90 168.3 119)">IOT20A/GCLKT_1/X16/BANK1</text>
<text x="173.4" y="118.3">IOR2A/RPLL_T_in/LVDSp/X16/BANK2</text>
<text x="215.9" y="116.6">35</text>
<text x="224.9" y="117.1">F_GPIO_B7</text>
<text x="488.9" y="119.1">9</text>
<text x="488.9" y="114">8</text>
<text x="496.7" y="119.6">F_GPIO_A2</text>
<text x="496.7" y="114.6">F_GPIO_A3</text>
<text x="84" y="120.8">MSPI_CK</text>
<text x="84" y="125.9">MSPI_CS</text>
<text x="101.6" y="121.7">1</text>
<text x="107.4" y="123.4">IOT10A/MCLK/D4/BANK0</text>
<text x="142.9" y="120.2" transform="rotate(-90 142.9 120.2)">IOT13B/LPLL_C_in/X16/BANK1</text>
<text x="173.1" y="123.4">IOR2B/RPLL_C_in/LVDSn/X16/BANK2</text>
<text x="215.9" y="121.7">34</text>
<text x="224.9" y="122.2">F_GPIO_B8</text>
<text x="487.6" y="124.2">10</text>
<text x="496.7" y="124.7">F_GPIO_A1</text>
<text x="101.6" y="131.8">3</text>
<text x="101.6" y="126.7">2</text>
<text x="107.4" y="128.5">IOT10B/MCS/D5/BANK0</text>
<text x="186.8" y="128.5">IOR9B/GCLKC_2/BANK2</text>
<text x="215.9" y="126.7">33</text>
<text x="215.9" y="131.8">32</text>
<text x="222.6" y="127.3">F_GPIO_B11</text>
<text x="222.9" y="131.7">F_GPIO_B12</text>
<text x="292" y="131.8">VCC3P3</text>
<text x="322.5" y="129.3">VCC3P3</text>
<text x="373.3" y="129.3">VCC3P3</text>
<text x="53.3" y="136.4">VCC3P3</text>
<text x="86.3" y="137.4">TDO</text>
<text x="86.3" y="132.3">TDI</text>
<text x="101.6" y="136.9">4</text>
<text x="107.4" y="133.5">IOT2A/TDI/X16/BANK0</text>
<text x="173.4" y="133.5">IOR11A/GCLKT_3/LVDSp/X16/BANK2</text>
<text x="215.9" y="136.9">31</text>
<text x="223" y="136.1">F_GPIO_B13</text>
<text x="359.5" y="135.8">C19</text>
<text x="370.3" y="135.6">0.1uF</text>
<text x="101.6" y="142">5</text>
<text x="107.4" y="138.6">IOT2B/TDO/X16/BANK0</text>
<text x="107.4" y="143.7">VCCO0_1</text>
<text x="147.3" y="142.5">GW1NS-LV4QN48</text>
<text x="173.1" y="138.6">IOR11B/GCLKC_3/LVDSn/X16/BANK2</text>
<text x="184.1" y="143.7">IOR15A/LVDSp/X16/BANK2</text>
<text x="215.9" y="142">30</text>
<text x="222.9" y="142.5">F_GPIO_B14</text>
<text x="290.7" y="143.4">R11</text>
<text x="321.2" y="138.3">R12</text>
<text x="86.3" y="147.5">TMS</text>
<text x="101.6" y="147.1">6</text>
<text x="107.4" y="148.8">IOT3A/TMS/BANK0</text>
<text x="184.1" y="148.8">IOR15B/LVDSn/X16/BANK2</text>
<text x="215.9" y="147.1">29</text>
<text x="223" y="147">F_GPIO_B15</text>
<text x="290.3" y="149.8">4.7K</text>
<text x="320.7" y="144.7">4.7K</text>
<text x="341.4" y="145.8">U5</text>
<text x="358.1" y="146.2">GND</text>
<text x="382.1" y="148.4">R13</text>
<text x="86.3" y="152.6">TCK</text>
<text x="101.6" y="152.1">7</text>
<text x="107.4" y="153.8">IOT3B/TCK/BANK0</text>
<text x="184.1" y="153.8">IOR17A/LVDSp/X16/BANK2</text>
<text x="215.9" y="152.1">28</text>
<text x="222.9" y="151.3">F_GPIO_B16</text>
<text x="312.3" y="152.6">MSPI_CS</text>
<text x="339.7" y="151.3">1</text>
<text x="343.8" y="153.8">CS</text>
<text x="360.8" y="153.8">VCC</text>
<text x="370.1" y="151.3">8</text>
<text x="381.7" y="154.9">4.7K</text>
<text x="80.9" y="161.5">MSPI_HOLD</text>
<text x="81.1" y="157.7">MSPI_WP</text>
<text x="101.6" y="157.2">8</text>
<text x="107.4" y="158.9">IOT4B/JTAGSEL_N/BANK0</text>
<text x="184.1" y="158.9">IOR17B/LVDSn/X16/BANK2</text>
<text x="215.9" y="157.2">27</text>
<text x="222.9" y="156.4">F_GPIO_B17</text>
<text x="253.9" y="161.8">VCC3P3</text>
<text x="312.3" y="160.3">MSPI_DO</text>
<text x="339.7" y="158.9">2</text>
<text x="343.7" y="161.5">DO</text>
<text x="360" y="161.5">HOLD</text>
<text x="370.1" y="158.9">7</text>
<text x="375.8" y="160.3">MSPI_HOLD</text>
<text x="101.6" y="167.4">10</text>
<text x="101.6" y="162.3">9</text>
<text x="107.4" y="164">IOT5B/DONE/BANK0</text>
<text x="205.5" y="164">VSS_1</text>
<text x="215.9" y="162.3">26</text>
<text x="215.9" y="167.4">25</text>
<text x="312.3" y="167.9">MSPI_WP</text>
<text x="339.7" y="166.5">3</text>
<text x="370.1" y="166.5">6</text>
<text x="375.8" y="165.3">MSPI_CK</text>
<text x="66" y="170.4">VCC1P2</text>
<text x="101.6" y="172.5">11</text>
<text x="107.4" y="169.1">IOT7A/MODE1/BANK0</text>
<text x="206.3" y="169.1">VCCX</text>
<text x="241.3" y="169.1">GND</text>
<text x="343.5" y="169.1">WP</text>
<text x="363.5" y="169.1">CLK</text>
<text x="375.8" y="173">MSPI_DI</text>
<text x="58.7" y="174.2">R1</text>
<text x="66" y="175.5">VCC1P8</text>
<text x="101.6" y="177.5">12</text>
<text x="107.4" y="174.2">VCC_1</text>
<text x="107.4" y="179.2">VCCO3_1</text>
<text x="339.7" y="174.2">4</text>
<text x="342.9" y="176.7">GND</text>
<text x="364.5" y="176.7">DI</text>
<text x="370.1" y="174.2">5</text>
<text x="61.5" y="183.4" transform="rotate(-90 61.5 183.4)">1K</text>
<text x="307.3" y="188.2">GND</text>
<text x="61" y="194.5">GND</text>
<text x="132.7" y="193" transform="rotate(-90 132.7 193)">IOB4A/BANK3</text>
<text x="137.8" y="193" transform="rotate(-90 137.8 193)">IOB4B/BANK3</text>
<text x="142.9" y="193" transform="rotate(-90 142.9 193)">IOB5A/BANK3</text>
<text x="148" y="193" transform="rotate(-90 148 193)">IOB6A/BANK3</text>
<text x="153" y="193" transform="rotate(-90 153 193)">IOB6B/BANK3</text>
<text x="158.1" y="193" transform="rotate(-90 158.1 193)">IOB13A/BANK3</text>
<text x="163.2" y="193" transform="rotate(-90 163.2 193)">IOB13B/BANK3</text>
<text x="168.3" y="193" transform="rotate(-90 168.3 193)">IOB16A/GCLKT_5/BANK3</text>
<text x="173.4" y="193" transform="rotate(-90 173.4 193)">IOB16B/GCLKC_5/BANK3</text>
<text x="178.4" y="193" transform="rotate(-90 178.4 193)">IOB22A/GCLKT_4/BANK3</text>
<text x="183.5" y="193" transform="rotate(-90 183.5 193)">IOB22B/GCLKC_4/BANK3</text>
<text x="188.6" y="193" transform="rotate(-90 188.6 193)">VCCO3_2</text>
<text x="203.8" y="193" transform="rotate(-90 203.8 193)">EPAD</text>
<text x="419" y="192.3">VCC3P3</text>
<text x="551.1" y="193.3">VCC1P2</text>
<text x="131.1" y="198.9" transform="rotate(-90 131.1 198.9)">13</text>
<text x="136.2" y="198.9" transform="rotate(-90 136.2 198.9)">14</text>
<text x="141.3" y="198.9" transform="rotate(-90 141.3 198.9)">15</text>
<text x="146.4" y="198.9" transform="rotate(-90 146.4 198.9)">16</text>
<text x="151.5" y="198.9" transform="rotate(-90 151.5 198.9)">17</text>
<text x="156.5" y="198.9" transform="rotate(-90 156.5 198.9)">18</text>
<text x="161.6" y="198.9" transform="rotate(-90 161.6 198.9)">19</text>
<text x="166.7" y="198.9" transform="rotate(-90 166.7 198.9)">20</text>
<text x="171.8" y="198.9" transform="rotate(-90 171.8 198.9)">21</text>
<text x="176.9" y="198.9" transform="rotate(-90 176.9 198.9)">22</text>
<text x="181.9" y="198.9" transform="rotate(-90 181.9 198.9)">23</text>
<text x="187" y="198.9" transform="rotate(-90 187 198.9)">24</text>
<text x="202.3" y="198.9" transform="rotate(-90 202.3 198.9)">0</text>
<text x="366.9" y="202.7">VCC3P3</text>
<text x="474.9" y="198.4">J4</text>
<text x="480" y="200.9">1</text>
<text x="509.2" y="200.9">2</text>
<text x="416.1" y="205.6">C13</text>
<text x="461.4" y="209.7">F_GPIO_B16</text>
<text x="480" y="206">3</text>
<text x="509.2" y="206">4</text>
<text x="514.6" y="204.6">F_GPIO_B17</text>
<text x="548.2" y="205.6">C14</text>
<text x="157.1" y="215.7" transform="rotate(-90 157.1 215.7)">F_LED2</text>
<text x="162.1" y="215.7" transform="rotate(-90 162.1 215.7)">F_LED1</text>
<text x="365" y="211.9">R2</text>
<text x="415.7" y="212">10uF</text>
<text x="480" y="211.1">5</text>
<text x="509.2" y="211.1">6</text>
<text x="514.6" y="214.8">F_GPIO_B13</text>
<text x="514.6" y="210.5">F_GPIO_B15</text>
<text x="547.7" y="212">10uF</text>
<text x="131.7" y="217.7" transform="rotate(-90 131.7 217.7)">F_GPIO_A1</text>
<text x="136.7" y="217.7" transform="rotate(-90 136.7 217.7)">F_GPIO_A2</text>
<text x="141.8" y="217.7" transform="rotate(-90 141.8 217.7)">F_GPIO_A3</text>
<text x="146.9" y="217.7" transform="rotate(-90 146.9 217.7)">F_GPIO_A4</text>
<text x="152" y="217.7" transform="rotate(-90 152 217.7)">F_GPIO_A5</text>
<text x="167.2" y="216.1" transform="rotate(-90 167.2 216.1)">F_CLK</text>
<text x="172.3" y="217.7" transform="rotate(-90 172.3 217.7)">F_GPIO_A6</text>
<text x="177.4" y="217.7" transform="rotate(-90 177.4 217.7)">F_GPIO_A7</text>
<text x="182.9" y="217.3" transform="rotate(-90 182.9 217.3)">KEY1</text>
<text x="184.2" y="216.1">VCC1P8</text>
<text x="200.7" y="217.3">GND</text>
<text x="347.9" y="221.2">KEY1</text>
<text x="363.4" y="217.7">100K</text>
<text x="421.6" y="219.9">GND</text>
<text x="429.2" y="219.9">GND</text>
<text x="462.2" y="220.5">F_GPIO_B12</text>
<text x="462.2" y="216.1">F_GPIO_B14</text>
<text x="480" y="216.1">7</text>
<text x="480" y="221.2">9</text>
<text x="507.9" y="221.2">10</text>
<text x="509.2" y="216.1">8</text>
<text x="514.6" y="221.2">F_GPIO_B11</text>
<text x="462.2" y="224.9">F_GPIO_B10</text>
<text x="480" y="226.3">11</text>
<text x="507.9" y="226.3">12</text>
<text x="515.9" y="224.9">F_GPIO_B9</text>
<text x="553.7" y="224.9">GND</text>
<text x="337.7" y="228.3">1</text>
<text x="337.7" y="233.4">2</text>
<text x="361.9" y="233.4">3</text>
<text x="361.9" y="228.3">4</text>
<text x="380.9" y="228.8">KEY1</text>
<text x="461.1" y="231.4">F_GPIO_B8</text>
<text x="480" y="231.4">13</text>
<text x="507.9" y="231.4">14</text>
<text x="515.9" y="231.4">F_GPIO_B7</text>
<text x="325.1" y="237.6">GND</text>
<text x="362.8" y="238.6">C66</text>
<text x="461.1" y="236.4">F_GPIO_B6</text>
<text x="480" y="236.5">15</text>
<text x="507.9" y="236.5">16</text>
<text x="515.9" y="236.4">F_GPIO_B5</text>
<text x="362.4" y="245">10uF</text>
<text x="461.1" y="241.5">F_GPIO_B4</text>
<text x="480" y="241.5">17</text>
<text x="507.9" y="241.5">18</text>
<text x="515.9" y="241.5">F_GPIO_B3</text>
<text x="461.1" y="246.6">F_GPIO_B2</text>
<text x="480" y="246.6">19</text>
<text x="507.9" y="246.6">20</text>
<text x="515.9" y="246.6">F_GPIO_B1</text>
<text x="368.3" y="252.9">GND</text>
<text x="88.9" y="266.9">VCC1P2</text>
<text x="139.7" y="266.9">VCC1P8</text>
<text x="193" y="266.4">VCC3P3</text>
<text x="215.9" y="266.4">VCC3P3</text>
<text x="325" y="266.4">VCC3P3</text>
<text x="355.3" y="269.5">1K</text>
<text x="365.7" y="266.9">LED1</text>
<text x="343.9" y="270.7">R3</text>
<text x="376.8" y="272">F_LED1</text>
<text x="86.3" y="280.8">C1</text>
<text x="137.1" y="280.8">C4</text>
<text x="147.3" y="280.8">C5</text>
<text x="190.5" y="280.8">C8</text>
<text x="200.6" y="280.8">C9</text>
<text x="213.3" y="280.8">C10</text>
<text x="226" y="280.8">C11</text>
<text x="325" y="276.6">VCC3P3</text>
<text x="343.9" y="280.8">R9</text>
<text x="355.3" y="279.6">1K</text>
<text x="365.7" y="277.1">LED2</text>
<text x="86.3" y="287.3">0.1uF</text>
<text x="137.1" y="287.3">0.1uF</text>
<text x="147.3" y="287.3">0.1uF</text>
<text x="190.5" y="287.3">0.1uF</text>
<text x="200.6" y="287.3">0.1uF</text>
<text x="213.3" y="287.3">0.1uF</text>
<text x="226" y="287.3">0.1uF</text>
<text x="376.8" y="282.2">F_LED2</text>
<text x="91.4" y="307.3">GND</text>
<text x="142.2" y="307.3">GND</text>
<text x="195.5" y="307.3">GND</text>
<text x="218.4" y="307.3">GND</text>
</g>
</svg>
